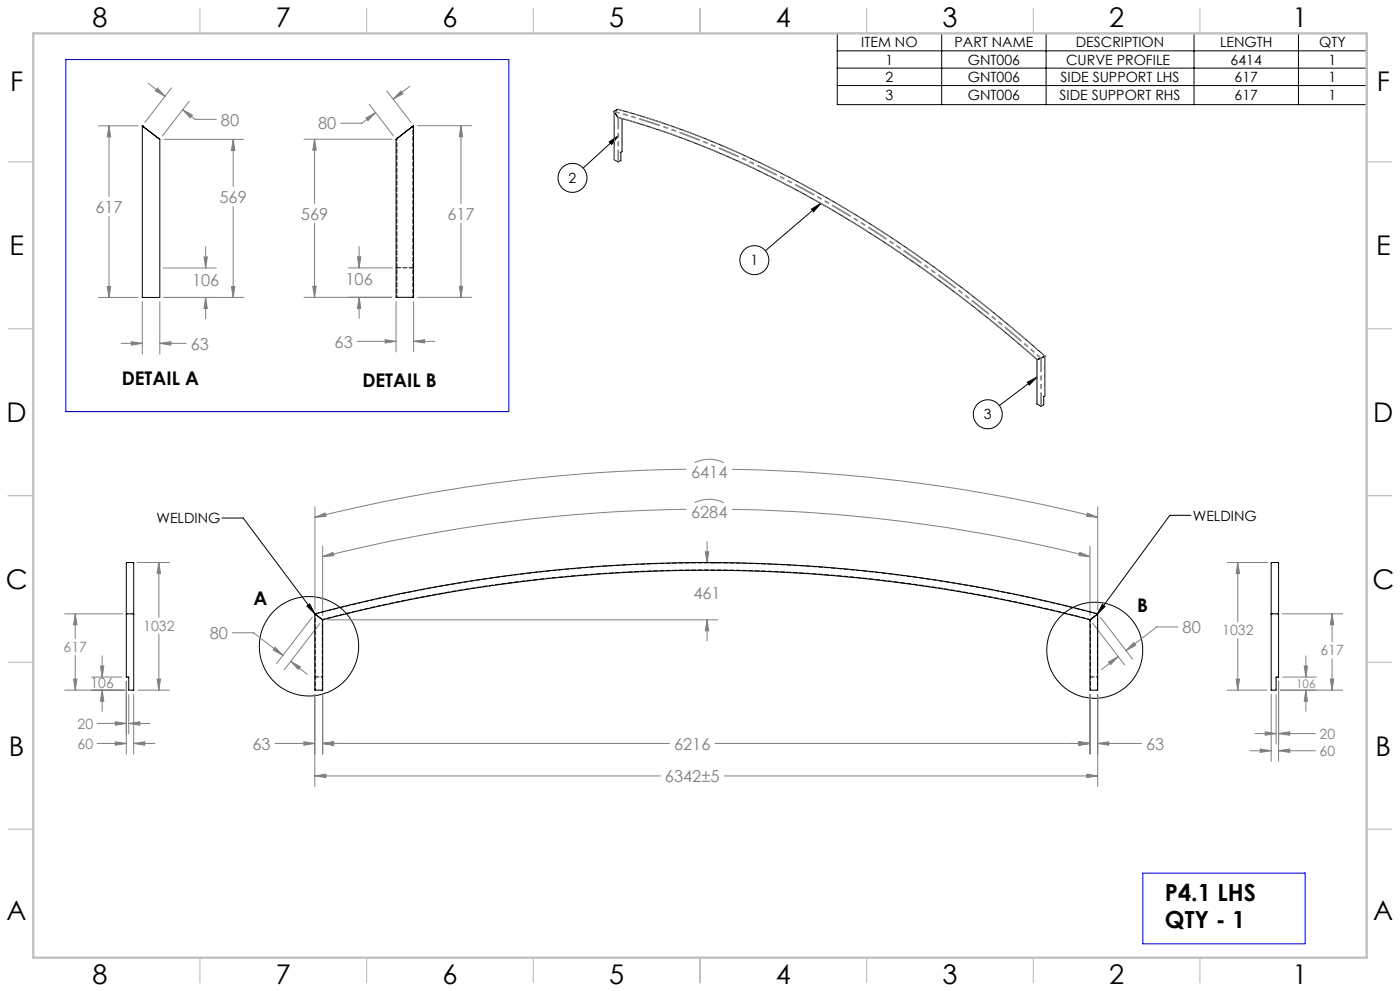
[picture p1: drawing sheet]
<svg xmlns="http://www.w3.org/2000/svg" width="420mm" height="297mm" viewBox="0 0 420 297" stroke-linecap="round" stroke-linejoin="round" font-family="sans-serif">
<g fill="none" stroke="#000" stroke-width=".3">
<path d="M251.2 10h158.8v21.4h-158.8zM251.2 15.2h158.8M282.5 10v21.4M313.8 10v21.4M358.2 10v21.4M389.5 10v21.4M251.2 20.4h158.8M251.2 25.6h158.8M182.8 42.5l2.8-1.8-2.1 2.6zM185.6 40.7l-10.7 9.7M243.4 62.7l2.9-1.8-2.2 2.6zM246.3 60.9l-16.7 14.2"/>
<path d="M308.2 114.6l2.9-1.6-2.3 2.4zM311.1 113l-11.3 8.5M66.6 155.3h6.4l21.5 28.7M357.3 154.4h-6.4l-21.8 29.7M92.1 181.6l.8-.6 1.6 3zM330.7 181.1l.8 .6-2.4 2.4z"/>
<circle cx="171.8" cy="53.3" r="4.4"/>
<circle cx="226.3" cy="78" r="4.3"/>
<circle cx="296.3" cy="124.2" r="4.3"/>
<circle cx="92.7" cy="193.7" r="14.9"/>
<circle cx="328.4" cy="194.9" r="14.4"/>
</g>
<g fill="none" stroke="#808080" stroke-width=".3">
<path d="M29.5 37.7h11.9M32.7 37.7l.5 3.3h-1zM32.7 37.7v21.2M44.5 25l5 3.9M47.2 26.4l2.3 2.5-2.9-1.7zM51.5 26.3l-8 10.4M54.8 32.9l2.9 1.6-.6 .8zM54.8 32.9l3.8 2.9h6.3M56.7 30.4l-8 10.3M109.8 35.4l2.9-1.6-2.3 2.4zM110.8 31.3l7.2 9.4M112.7 33.8l-4.1 3.1h-6.4"/>
<path d="M116 27.2l7.3 9.5M120.3 27.3l.6 .8-3 1.6zM123 25.8l-5.1 3.9M125.3 37.7h16.2M138.3 37.7l.5 3.3h-1zM138.3 37.7v23.3M49.2 41.8h23.9M70 41.8l.4 3.3h-1zM70 41.8v14.1M91.2 41.7h26.3M94.4 41.7l.5 3.3h-1.1zM94.4 41.7v19.3"/>
<path d="M32.7 64.8v24.3M61.2 77h1l-.5 3.3zM61.7 74v6.3M70 61.8v27.3M94.4 66.9v22.2M107.2 77h1l-.5 3.3zM107.7 73.9v6.4M138.3 66.9v22.2M29.5 89.1h11.9M32.2 85.9h1l-.5 3.2zM42.7 90.4v15.7M47.9 90.4v15.7"/>
<path d="M49 80.3h15.9M49.2 89.1h23.9M61.7 89.1l.5 3.4h-1zM61.7 89.1v6.4M69.4 85.9h1l-.4 3.2zM91.2 89.1h26.3M93.8 85.8h1.1l-.5 3.3zM104.6 80.3h13.2M107.7 89.1l.5 3.3h-1zM107.7 89.1v6.4M118.8 90.4v15.1M124.1 90.4v15.1"/>
<path d="M125.3 89.1h16.2M137.8 85.8h1l-.5 3.3zM36.3 102.9h6.4M39.4 102.4l3.3 .5-3.3 .5zM47.9 102.9l3.4-.5v1zM47.9 102.9h7.9M107.2 102.3h11.6M115.5 101.8l3.3 .5-3.3 .5zM124.1 102.3l3.3-.5v1zM124.1 102.3h6.3M208.4 138.7a9.7 9.7 0 0 1 8.8 0M94.5 155l3-1.2 .3 1z"/>
<path d="M94.5 151.9v30.8M205.9 140.6a486.1 486.1 0 0 0-111.4 14.4M205.9 152.6a472.6 472.6 0 0 0-109.1 14.2M208.4 150.7a9.7 9.7 0 0 1 8.8 0M219.6 140.6a483.8 483.8 0 0 1 109.7 14.4M219.6 152.6a473.5 473.5 0 0 1 107.4 14.2M326.2 153.8l3.1 1.2-3.3-.2zM329.3 151.9v30.8M41.2 168.6h9.6M47.7 168.6l.5 3.3h-1.1zM47.7 168.6v16.4M96.8 166.8l3.1-1.2 .2 .9z"/>
<path d="M96.8 163.7v20.8M211.6 165.4h1l-.5 3.3zM212.1 162.3v6.4M213.1 168.7h2.2M323.9 165.6l3.1 1.2-3.3-.3zM327 163.7v20.8M368.2 168.6h12.1M371.3 168.6l.6 3.3h-1.1zM371.3 168.6v17.7M19.4 184h17.4M22.6 184l.5 3.3h-1zM22.6 184v7.4"/>
<path d="M22.6 196.4v10.4M30.1 199.6h1.1l-.5 3.3zM30.7 196.6v6.3M47.7 190v16.8M69.7 189.6h6.4l8.8 6.8M82.6 194l2.3 2.4-2.9-1.6zM87.2 198.2l2.9 1.6-.6 .8zM87.2 198.2l5 3.9M93.7 185l-10.8 13.9M96 186.8l-10.7 13.9M98.1 185.8h117.2M212.1 185.8l.5 3.3h-1z"/>
<path d="M212.1 185.8v6.3M327.8 186.8l9.6 12.5M330.1 185l9.7 12.5M332.6 198.4l2.9-1.6-2.3 2.4zM335.5 196.8l-5.1 3.9M340.1 192.6l.6 .8-2.9 1.6zM353.4 187.9h-6.4l-9.2 7.1M371.3 191.3v15.5M384.7 184h18.1M391.3 199.6h1l-.5 3.3zM391.8 196.6v6.3M399.6 184l.5 3.3h-1z"/>
<path d="M399.6 184v8.3M399.6 197.4v9.4M19.4 206.8h18M22.1 203.5h1l-.5 3.3zM27.5 202.9h9.1M29.1 216.8h8.8M30.7 206.8l.5 3.3h-1.1zM30.7 206.8v6.4M34.6 216.3l3.3 .5-3.3 .5zM37.9 204.2v21.8M38.6 216.8l3.3-.5v1zM38.6 208.1v11.9"/>
<path d="M38.6 216.8h6.4M40.1 208.1v17.9M41.4 206.8h9.4M47.1 203.5h1.1l-.5 3.3zM94.4 208.1v27.6M96.8 208.1v17.9M327 208.1v17.9M329.3 208.1v27.6M368.2 206.8h11.9M370.8 203.5h1.1l-.6 3.3zM376.5 219.8h6.3M379.6 219.3l3.2 .5-3.2 .5z"/>
<path d="M381.4 208.1v20.1M382.8 208.1v14.9M383.6 219.8l3.3-.5v1zM383.6 204.2v24M383.6 219.8h11.1M384.1 206.8h18.7M384.8 202.9h10.1M391.8 206.8l.5 3.3h-1zM391.8 206.8v6.4M399.1 203.5h1l-.5 3.3zM29.1 222.8h8.8M34.6 222.3l3.3 .5-3.3 .5z"/>
<path d="M40.1 222.8l3.3-.5v1zM40.1 222.8h6.4M82.6 222.8h11.8M91.2 222.3l3.2 .5-3.2 .5zM94.4 232.5l3.4-.5v1zM94.4 232.5h103.7M96.8 222.8l3.3-.5v1zM96.8 222.8h104M214.5 222.8h112.5M217.2 232.5h112.1M323.7 222.3l3.3 .5-3.3 .5zM326 232l3.3 .5-3.3 .5z"/>
<path d="M329.3 222.8l3.3-.5v1zM329.3 222.8h13.1M375 225h6.4M378.1 224.5l3.3 .5-3.3 .5zM383.6 225l3.3-.5v1zM383.6 225h11.1"/>
</g>
<g fill="none" stroke="#c0c0c0" stroke-width=".35">
<path d="M60 2.5v7.5M110 2.5v7.5M160 2.5v7.5M210 2.5v7.5M260 2.5v7.5M310 2.5v7.5M360 2.5v7.5M2.5 48.5h7.5M410 48.5h7.5M2.5 98.5h7.5M410 98.5h7.5M2.5 148.5h7.5"/>
<path d="M410 148.5h7.5M2.5 198.5h7.5M410 198.5h7.5M2.5 248.5h7.5M410 248.5h7.5M60 287v7.5M110 287v7.5M160 287v7.5M210 287v7.5M260 287v7.5M310 287v7.5M360 287v7.5"/>
</g>
<path d="M10 10h400v277h-400z" fill="none" stroke="#c0c0c0" stroke-width=".7"/>
<path d="M19.8 17.8h132.8v105.6h-132.8zM342.8 261.7h48.7v21.2h-48.7z" fill="none" stroke="#00f" stroke-width=".3"/>
<path d="M330.7 181.1l.8 .6-2.4 2.4zM92.1 181.6l.8-.6 1.6 3zM243.4 62.7l2.9-1.8-2.2 2.6zM308.2 114.6l2.9-1.6-2.3 2.4zM182.8 42.5l2.8-1.8-2.1 2.6z" fill="#000"/>
<g fill="#808080">
<path d="M391.3 199.6h1l-.5 3.3zM391.8 206.8l.5 3.3h-1z"/>
<path d="M94.4 232.5l3.4-.5v1zM326 232l3.3 .5-3.3 .5zM82.6 194l2.3 2.4-2.9-1.6zM87.2 198.2l2.9 1.6-.6 .8zM332.6 198.4l2.9-1.6-2.3 2.4zM340.1 192.6l.6 .8-2.9 1.6zM211.6 165.4h1l-.5 3.3zM212.1 185.8l.5 3.3h-1zM91.2 222.3l3.2 .5-3.2 .5zM96.8 222.8l3.3-.5v1zM326.2 153.8l3.1 1.2-3.3-.2zM94.5 155l3-1.2 .3 1zM323.9 165.6l3.1 1.2-3.3-.3zM96.8 166.8l3.1-1.2 .2 .9zM96.8 222.8l3.3-.5v1zM323.7 222.3l3.3 .5-3.3 .5zM329.3 222.8l3.3-.5v1zM323.7 222.3l3.3 .5-3.3 .5zM70 41.8l.4 3.3h-1zM69.4 85.9h1l-.4 3.2zM32.7 37.7l.5 3.3h-1zM32.2 85.9h1l-.5 3.2zM61.2 77h1l-.5 3.3zM61.7 89.1l.5 3.4h-1zM39.4 102.4l3.3 .5-3.3 .5zM47.9 102.9l3.4-.5v1zM47.2 26.4l2.3 2.5-2.9-1.7zM54.8 32.9l2.9 1.6-.6 .8zM137.8 85.8h1l-.5 3.3zM138.3 37.7l.5 3.3h-1zM93.8 85.8h1.1l-.5 3.3zM94.4 41.7l.5 3.3h-1.1zM107.2 77h1l-.5 3.3zM107.7 89.1l.5 3.3h-1zM124.1 102.3l3.3-.5v1zM115.5 101.8l3.3 .5-3.3 .5zM109.8 35.4l2.9-1.6-2.3 2.4zM120.3 27.3l.6 .8-3 1.6z"/>
<path d="M371.3 168.6l.6 3.3h-1.1zM370.8 203.5h1.1l-.6 3.3zM399.6 184l.5 3.3h-1zM399.1 203.5h1l-.5 3.3zM383.6 219.8l3.3-.5v1zM379.6 219.3l3.2 .5-3.2 .5zM378.1 224.5l3.3 .5-3.3 .5zM383.6 225l3.3-.5v1zM47.7 168.6l.5 3.3h-1.1zM47.1 203.5h1.1l-.5 3.3zM34.6 216.3l3.3 .5-3.3 .5zM38.6 216.8l3.3-.5v1zM34.6 222.3l3.3 .5-3.3 .5zM40.1 222.8l3.3-.5v1zM30.1 199.6h1.1l-.5 3.3zM30.7 206.8l.5 3.3h-1.1zM22.6 184l.5 3.3h-1zM22.1 203.5h1l-.5 3.3z"/>
</g>
<g fill="none" stroke="#000" stroke-width=".3">
<path d="M42.7 37.7l.4 .4M42.7 37.7h.1M42.7 37.7v51.4h5.2v-47.3M43.1 38.1l4.4 3.3M123.6 38l-4.3 3.4M124.1 37.7v51.4h-5.3v-47.4M124.1 37.7l-.5 .3M184.3 33.4v14.4M184.3 33.4l1-.6 1.1 .3a286.8 286.8 0 0 1 81.3 38.3l12.5 8.6 11.2 8.4 12.4 10 9.6 8.3M184.3 33.4v.2M184.3 33.6l1 1.5M185.3 35.1l.2 .1"/>
<path d="M185.5 35.2a285.1 285.1 0 0 1 80.8 38.1l8.8 6 12.4 9.1 12.4 9.8 11.2 9.6M186.6 35.6v9.8l-.3 .2v2.5l-.8 .4-1.2-.6M47.5 41.4l.4 .4M119.3 41.4l-.5 .3M184.3 47.8h.1M311.1 107.7h.1M311.1 107.7v.1M312.2 107.4l-1.1 .3M312.4 107.3l-.2 .1M313.4 106.7l-1 .6M313.4 106.7v12l-.3 .1v2.5l-.7 .4-1.3-.6v-13.3M313.4 106.7h.1"/>
<path d="M37.9 184.1l.1-15.5 2.1 .1v15.4M37.9 184.1v18.8h.7v3.9h1.5v-22.7M38.1 184l-.2 .1M38.1 184h1.8M39.9 184l.2 .1M94.4 184h.1M94.4 184l.3 .1M94.4 184v22.8h2.4v-21M94.7 184.1l1.9 1.5M96.6 185.6l.2 .2M96.8 185.8a453.3 453.3 0 0 1 230.2 0M327.2 185.6l-.2 .2"/>
<path d="M329.1 184.1l-1.9 1.5M329.3 184v22.8h-2.3v-21M329.3 184l-.2 .1M329.3 184a455.3 455.3 0 0 0-234.8 0l.2 .1M381.4 184.1l.1-15.5 2.1 .1v15.4M381.4 184.1v22.7h1.4v-3.9h.8v-18.8M381.6 184l-.2 .1M381.6 184h1.8M383.4 184l.2 .1"/>
</g>
<path d="M119.1 89.1v-47.6M123.9 89.1v-51.3M94.6 184v22.8M329.2 206.8v-22.8" fill="none" stroke="#000" stroke-width=".3" stroke-dasharray="1.3 .6" stroke-dashoffset=".7"/>
<path d="M96.7 185.7v21.1M327.1 206.8v-21.1" fill="none" stroke="#000" stroke-width=".3" stroke-dasharray="1.3 .6" stroke-dashoffset=".5"/>
<path d="M118.8 80.3h.3M119.3 80.3h-.2M123.9 80.3h.2M123.9 80.3h-.2M94.5 183.9v.1M94.5 202.9h.1M94.7 202.9h-.1M96.7 202.9h.1M96.7 202.9h-.1M327 202.9h.1M327.2 202.9h-.1M329.2 202.9h.1" fill="none" stroke="#000" stroke-width=".3" stroke-dasharray="1.3 .6"/>
<path d="M96.6 202.9h-1.9M329.2 202.9h-2" fill="none" stroke="#000" stroke-width=".3" stroke-dasharray="1.3 .6" stroke-dashoffset="1"/>
<path d="M327.1 185.7a453.9 453.9 0 0 0-230.4 0" fill="none" stroke="#000" stroke-width=".3" stroke-dasharray="1.3 .6" stroke-dashoffset=".4"/>
<path d="M329.2 184a456.1 456.1 0 0 0-234.6 0" fill="none" stroke="#000" stroke-width=".3" stroke-dasharray="1.3 .6" stroke-dashoffset=".1"/>
<path d="M312.4 121.7v-14.4" fill="none" stroke="#808080" stroke-width=".3" stroke-dasharray="6.3 1.3 1.3 1.3 1.3 1.3" stroke-dashoffset="2.3"/>
<path d="M312.4 107.3h.1" fill="none" stroke="#808080" stroke-width=".3" stroke-dasharray="6.3 1.3 1.3 1.3 1.3 1.3"/>
<path d="M184.3 33.6v14.3M312.2 121.7v-14.3" fill="none" stroke="#808080" stroke-width=".3" stroke-dasharray="6.3 1.3 1.3 1.3 1.3 1.3" stroke-dashoffset="2.4"/>
<path d="M313.4 118.7v-12" fill="none" stroke="#808080" stroke-width=".3" stroke-dasharray="6.3 1.3 1.3 1.3 1.3 1.3" stroke-dashoffset="3.6"/>
<path d="M185.4 35.1v13.4M311.2 121.1v-13.4" fill="none" stroke="#808080" stroke-width=".3" stroke-dasharray="6.3 1.3 1.3 1.3 1.3 1.3" stroke-dashoffset="2.8"/>
<path d="M312.4 107.3l-10.4-8.9-11.8-9.5-11.9-8.9-10.6-7.3a287.2 287.2 0 0 0-83.4-39.4M313.4 106.7l-10.4-8.9-11.8-9.5-10.5-7.9-12-8.3a287.3 287.3 0 0 0-83.4-39.3" fill="none" stroke="#808080" stroke-width=".3" stroke-dasharray="6.3 1.3 1.3 1.3 1.3 1.3" stroke-dashoffset="4.8"/>
<path d="M312.2 107.4l-10.4-8.9-11.7-9.5-11.9-8.8-10.6-7.4a287.2 287.2 0 0 0-83.3-39.2" fill="none" stroke="#808080" stroke-width=".3" stroke-dasharray="6.3 1.3 1.3 1.3 1.3 1.3" stroke-dashoffset="4.9"/>
<path d="M311.2 107.7l-11.6-9.8-13.1-10.3-11.8-8.7-13.2-8.8a280.9 280.9 0 0 0-76.1-35" fill="none" stroke="#808080" stroke-width=".3" stroke-dasharray="6.3 1.3 1.3 1.3 1.3 1.3" stroke-dashoffset="-.2"/>
<path d="M185.6 35.2v13.3" fill="none" stroke="#808080" stroke-width=".3" stroke-dasharray="6.3 1.3 1.3 1.3 1.3 1.3" stroke-dashoffset="2.9"/>
<path d="M186.6 35.5v9.9" fill="none" stroke="#808080" stroke-width=".3" stroke-dasharray="6.3 1.3 1.3 1.3 1.3 1.3" stroke-dashoffset="4.6"/>
<path d="M123.7 80.3h-4.4" fill="none" stroke="#000" stroke-width=".3" stroke-dasharray="1.3 .6" stroke-dashoffset=".3"/>
<g font-size="8.1">
<text x="27.8" y="8">8</text>
<text x="82.8" y="8">7</text>
<text x="132.8" y="8">6</text>
<text x="182.8" y="8">5</text>
<text x="232.8" y="8">4</text>
<text x="282.8" y="8">3</text>
<text x="332.8" y="8">2</text>
<text x="387.8" y="8">1</text>
<text x="3" y="27.2">F</text>
<text x="413" y="27.2">F</text>
<text x="2.8" y="76.5">E</text>
<text x="412.8" y="76.5">E</text>
<text x="2" y="126.5">D</text>
<text x="412" y="126.5">D</text>
<text x="1.7" y="176.5">C</text>
<text x="411.7" y="176.5">C</text>
<text x="2.7" y="226.5">B</text>
<text x="412.7" y="226.5">B</text>
<text x="2" y="275.7">A</text>
<text x="412" y="275.7">A</text>
<text x="27.8" y="295">8</text>
<text x="82.8" y="295">7</text>
<text x="132.8" y="295">6</text>
<text x="182.8" y="295">5</text>
<text x="232.8" y="295">4</text>
<text x="282.8" y="295">3</text>
<text x="332.8" y="295">2</text>
<text x="387.8" y="295">1</text>
</g>
<g font-size="7.1">
<text x="349.5" y="270.1">P4.1 LHS</text>
<text x="349.5" y="278.1">QTY - 1</text>
</g>
<g font-size="5.6">
<text x="36.5" y="115.3">DETAIL A</text>
<text x="108.7" y="115.9">DETAIL B</text>
<text x="76.1" y="181.3">A</text>
<text x="341.1" y="183.5">B</text>
</g>
<g font-size="4.9" fill="#808080">
<text x="66.3" y="37.6">80</text>
<text x="95.4" y="38.8">80</text>
<text x="28.6" y="63.7">617</text>
<text x="65.9" y="60.8">569</text>
<text x="90.3" y="65.8">569</text>
<text x="134.2" y="65.8">617</text>
<text x="57.6" y="85.8">106</text>
<text x="103.7" y="85.4">106</text>
<text x="57.2" y="104.8">63</text>
<text x="100.4" y="104.2">63</text>
<text x="207.3" y="143.2">6414</text>
<text x="207.3" y="155.2">6284</text>
<text x="208" y="179.6">461</text>
<text x="62.9" y="191.5">80</text>
<text x="354.8" y="189.7">80</text>
<text x="75.7" y="224.7">63</text>
<text x="202.2" y="224.7">6216</text>
<text x="343.8" y="224.7">63</text>
<text x="199.5" y="234.4">6342±5</text>
</g>
<g font-size="4.2">
<text x="258.4" y="14.1">ITEM NO</text>
<text x="286.4" y="14.1">PART NAME</text>
<text x="322.7" y="14.1">DESCRIPTION</text>
<text x="366" y="14.1">LENGTH</text>
<text x="395.8" y="14.1">QTY</text>
<text x="265.7" y="19.3">1</text>
<text x="290.3" y="19.3">GNT006</text>
<text x="319.8" y="19.3">CURVE PROFILE</text>
<text x="369.2" y="19.3">6414</text>
<text x="398.6" y="19.3">1</text>
<text x="265.7" y="24.5">2</text>
<text x="265.7" y="30">3</text>
<text x="290.3" y="24.5">GNT006</text>
<text x="290.3" y="30">GNT006</text>
<text x="317.8" y="30">SIDE SUPPORT RHS</text>
<text x="318.2" y="24.5">SIDE SUPPORT LHS</text>
<text x="370.4" y="24.5">617</text>
<text x="370.4" y="30">617</text>
<text x="398.6" y="24.5">1</text>
<text x="398.6" y="30">1</text>
<text x="170.6" y="54.8">2</text>
<text x="225.2" y="79.5">1</text>
<text x="295.2" y="125.7">3</text>
<text x="46.9" y="156.8">WELDING</text>
<text x="357.9" y="156">WELDING</text>
</g>
<g font-size="4.2" fill="#808080">
<text x="43" y="189.1">1032</text>
<text x="366.7" y="190.4">1032</text>
<text x="19.1" y="195.5">617</text>
<text x="396.1" y="196.4">617</text>
<text x="27.1" y="206.3">106</text>
<text x="23.3" y="218.4">20</text>
<text x="395.9" y="221.4">20</text>
<text x="23.3" y="224.4">60</text>
<text x="395.9" y="226.6">60</text>
</g>
<text font-size="3.5" fill="#808080" x="388.8" y="206.2">106</text>
</svg>
